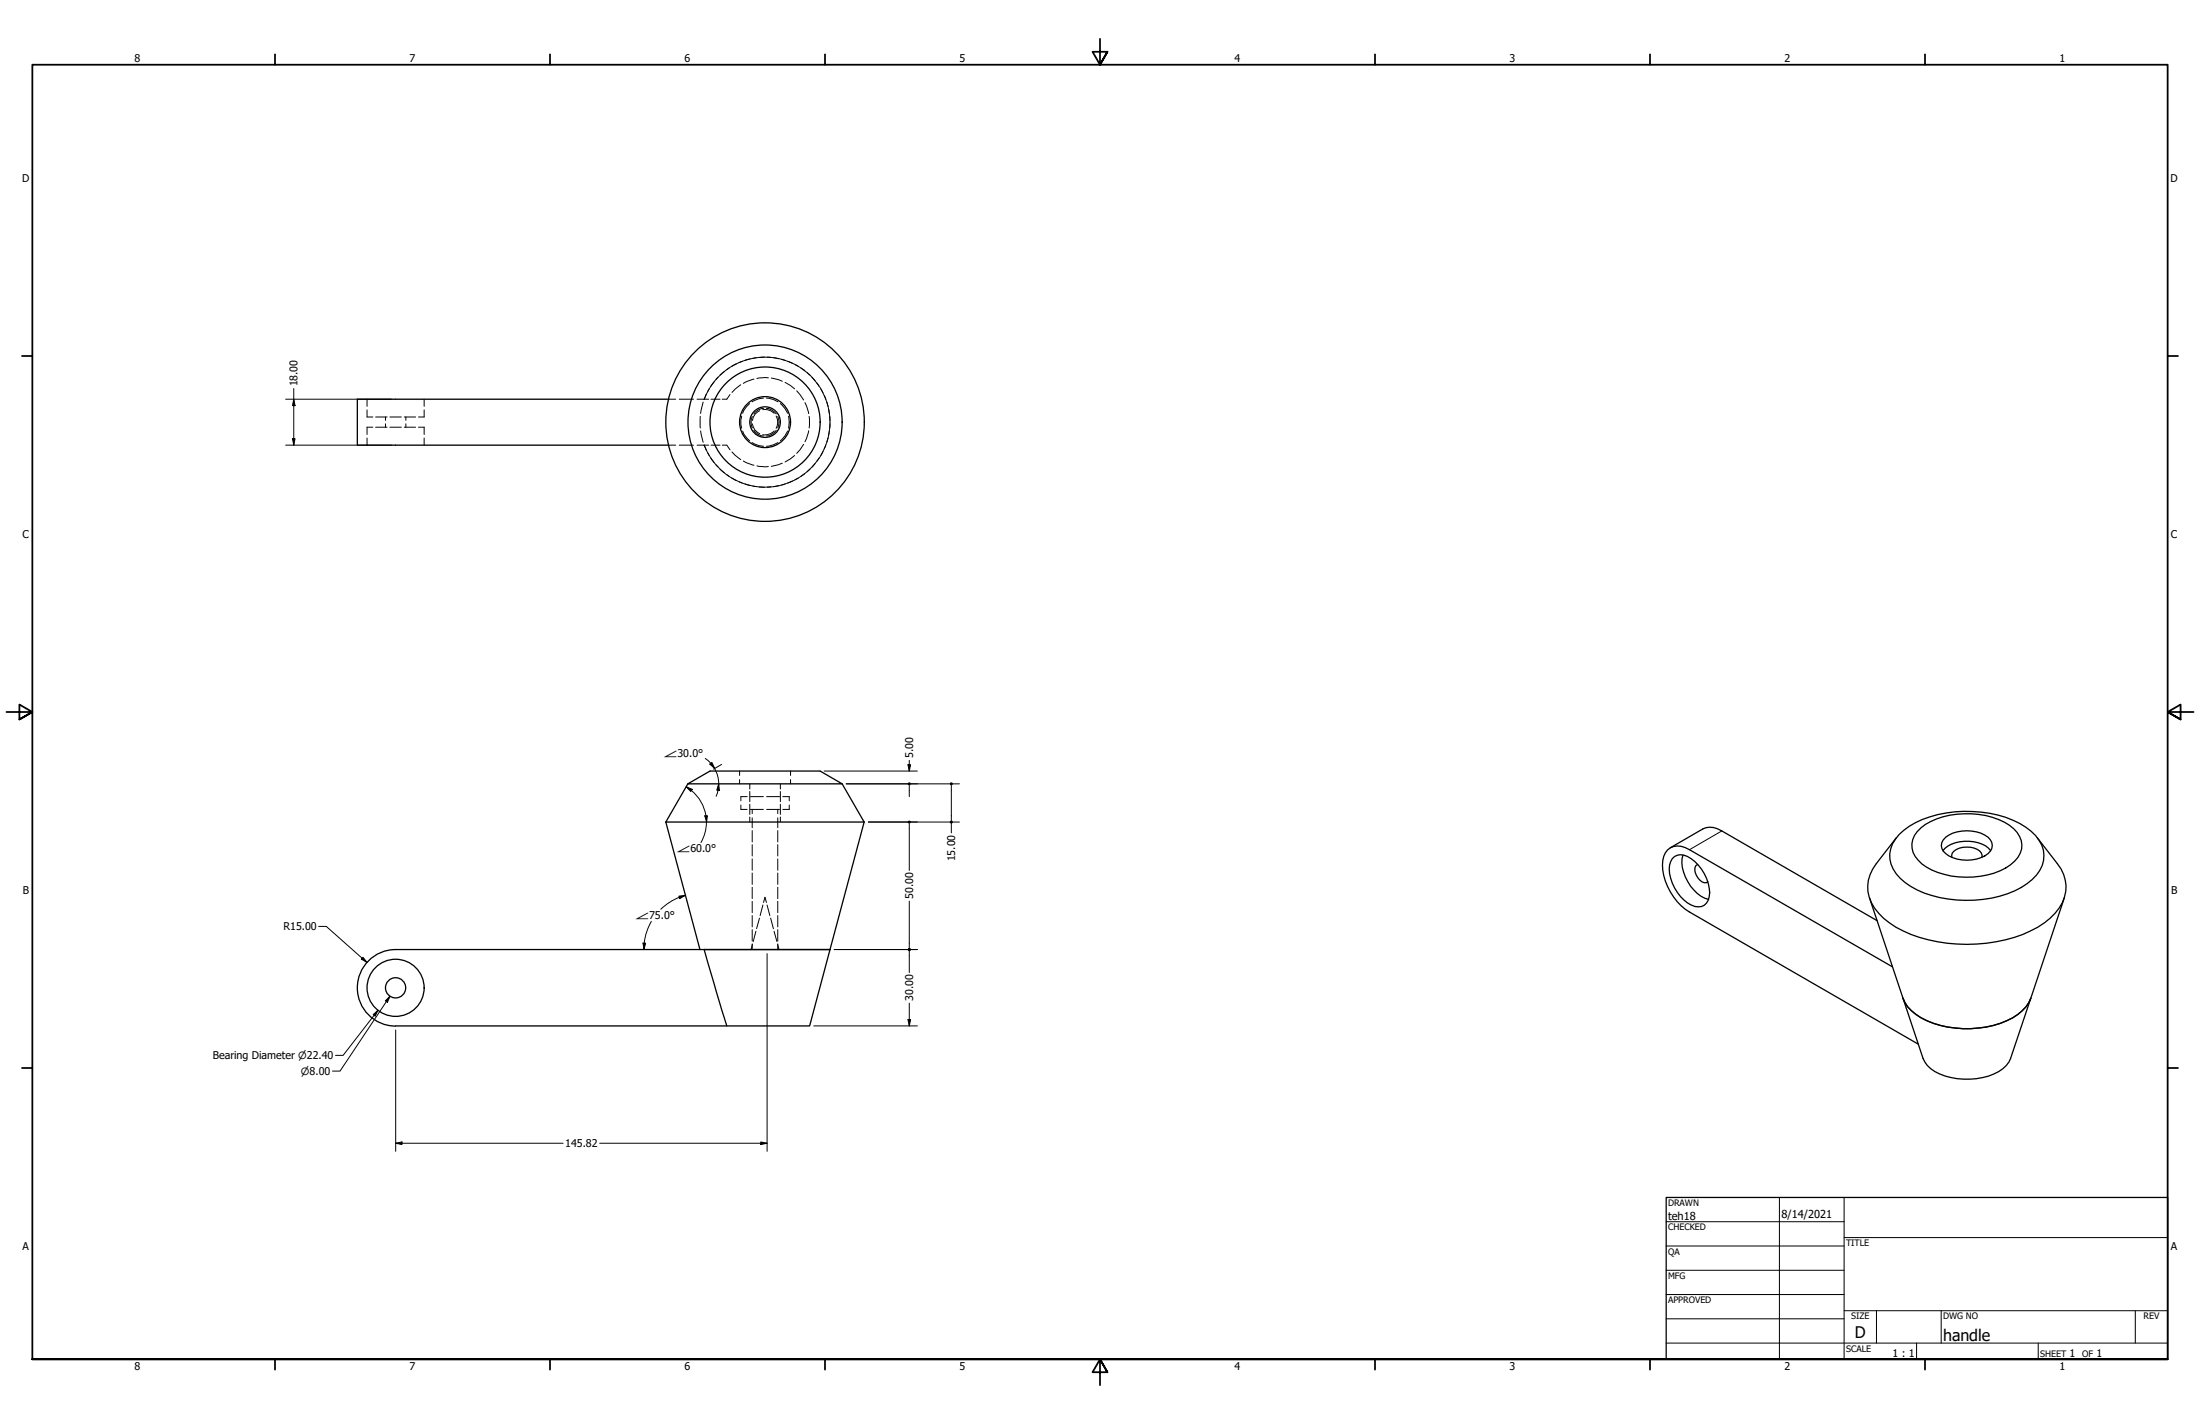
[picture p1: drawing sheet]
<svg xmlns="http://www.w3.org/2000/svg" width="864mm" height="559mm" viewBox="0 0 864 559" stroke-linecap="round" stroke-linejoin="round" font-family="sans-serif">
<!-- layer: Hidden (ANSI) -->
<g fill="none" stroke="#000" stroke-width=".39">
<path d="M144.1 156.7v2.7M166.5 156.7v2.7M262.4 156.7h2.8M266.6 156.7h5.6M273.6 156.7h4.6M276 157.8l-1 4.4M277.3 154.6l-.9 2.1M278.4 152.6l-2 4.1M279.1 156.7h3.5M280.4 149.8l-2.6 3.8M281.9 148l-2.9 3.6M284.4 145.8l-3.3 3.1"/>
<path d="M286.3 144.4l-3.7 2.8M286.6 154.8l-1.3 1.9h-1.8M289.1 142.7l-3.9 2.4M290.8 151l-3.5 3M291.3 141.8l-4.1 2M294.3 158.4l-2.3 2.6-.5 1.2M294.4 140.8l-4.3 1.5M296 148.8l-4.2 1.6M296.9 140.4l-4.5 1M299.7 156.2l-1.8 .3-2.7 1.2M300.1 140.1l-4.6 .5M300.9 156.2a9.3 9.3 0 0 1 4.5 1.5"/>
<path d="M301.2 140.1l4.5 .7M301.6 148.3l-4.5 .2M302.6 140.2l-4.6 .1M302.8 148.3l4.3 1.3M303.7 140.4l4.5 1M306.3 158.4a9.2 9.2 0 0 1 2.8 3.8M306.8 141l4.3 1.6M308.2 150.1l3.7 2.5M309.2 141.8l4.2 2M312.1 143.1l3.8 2.4M312.7 153.4l2.8 3.6M314.4 144.3l3.5 3"/>
<path d="M316 158l1.4 4.3M316.8 146.2l3.2 3.2M318.8 148l2.8 3.6M320.7 150.3l2.4 3.9M322.2 152.6l2 4.1M323.6 155.2l1.5 4.3M324.5 157.8l1.1 4.4M144.1 160.8v2.8h2.3M144.1 171.9v2.8M146.4 167.6h-2.3v2.9M147.4 163.6h4.6M147.4 167.6h4.6"/>
<path d="M151.3 163.6v1.4M151.3 166.3v1.3M153 163.6h4.5M153 167.6h4.5M158.7 163.6h4.4M158.7 167.6h4.4M159.3 163.6v1.4M159.3 166.3v1.3M164.3 167.6h2.2v2.9M166.5 160.8v2.8h-2.2M166.5 171.9v2.8M262.4 174.7h2.8"/>
<path d="M266.6 174.7h5.6M273.6 174.7h4.6M274.9 163.4v4.6M275 169.1l1 4.4M276.4 174.6l2 4.2M276.4 174.7l.9 2M277.8 177.7l2.6 3.8M279 179.7l2.9 3.6M279.1 174.7h3.5M283.5 174.7h1.8l1.3 1.8M287.3 177.4l3.5 2.9M291.1 163.3l-.3 1.4 .3 3.3"/>
<path d="M291.5 169.2l.5 1.1 2.3 2.7M295.2 173.7l2.7 1.2 1.8 .2M295.3 163.4a5.1 5.1 0 0 0 0 4.5M295.3 166.3a5.1 5.1 0 0 0 2.9 3.9M295.9 168.8a4.8 4.8 0 0 0 3.8 2.3M298.2 161.2a4.8 4.8 0 0 0-2.9 3.8M299.4 160.8a4.8 4.8 0 0 1 4.5 1.4M299.7 160.3a4.9 4.9 0 0 0-3.8 2.1M300.9 160.3a5.2 5.2 0 0 1 3.8 2.1M303.9 169.1a4.8 4.8 0 0 1-4.5 1.5M304.7 163.3a4.9 4.9 0 0 1 0 4.8M304.7 168.8a5 5 0 0 1-3.8 2.3"/>
<path d="M305.3 163.4a5.1 5.1 0 0 1 0 4.5M305.4 173.7a9.3 9.3 0 0 1-4.5 1.4M309.1 169.2a9.2 9.2 0 0 1-2.8 3.8M309.5 163.3a8.9 8.9 0 0 1 0 4.7M311.9 178.8l-3.7 2.5M315.5 174.4l-2.8 3.5M317.4 169l-1.4 4.4M317.6 163.4v4.6M321.6 179.7l-2.8 3.6M323.1 177.2l-2.4 3.8M324.2 174.6l-2 4.2M325.1 171.8l-1.5 4.3"/>
<path d="M325.3 160.6l.5 4.5M325.6 169.1l-1.1 4.4M325.7 163.4v4.6M325.8 166.2l-.5 4.6M281.1 182.4l3.3 3.1M282.6 184.1l3.7 2.8M285.2 186.2l3.9 2.4M287.2 187.6l4.1 1.9M290.1 189l4.3 1.5M291.8 180.9l4.2 1.7M292.4 189.9l4.5 1M295.5 190.8l4.6 .4"/>
<path d="M297.1 182.8l4.5 .3M298 191.1h4.6M305.7 190.6l-4.5 .6M307.1 181.7l-4.3 1.3M308.2 189.9l-4.5 1M311.1 188.8l-4.3 1.6M313.4 187.6l-4.2 1.9M315.9 185.9l-3.8 2.4M317.9 184.1l-3.5 2.9M320 181.9l-3.2 3.2M290.3 302.6v1.7M290.3 305.9v1.7"/>
<path d="M290.8 315.9v1.7h2.5M293.3 312.6h-2.5v1.7M294.3 307.6v2M294.3 310.6v4M294.3 315.6v4M294.6 317.6h5.1M294.6 312.6h5.1M295.3 317.6v1.7M300.9 317.6h5.1M300.9 312.6h5.1M305.3 317.6v1.7M306.3 307.6v2"/>
<path d="M306.3 310.6v4M306.3 315.6v4M307.3 312.6h2.5v1.7M309.8 315.9v1.7h-2.5M310.3 302.6v1.7M310.3 305.9v1.7M294.3 320.6v2M295.3 320.9v3.9M295.3 325.9v4.5M295.3 331.5v4.4M295.3 337.1v4.4M305.3 320.9v3.9"/>
<path d="M305.3 325.9v4.5M305.3 331.5v4.4M305.3 337.1v4.4M306.3 320.6v2M295.3 342.6v4.4M295.3 348.2v4.4M295.3 353.7v4.4M295.3 359.3v4.4M299.5 355.2l-1.1 4.1M299.7 354.1l.6-2 .6 2M301.1 355.2l1.1 4.1M305.3 342.6v4.4"/>
<path d="M305.3 348.2v4.4M305.3 353.7v4.4M305.3 359.3v4.4M295.3 364.8v4.5M295.3 370.4v2.2M295.3 370.6l-.5 2M296.7 365.4l-1 4.1M298.1 360.3l-1.1 4.1M302.5 360.3l1.1 4.1M303.8 365.4l1.2 4.1M305.2 370.6l.6 2M305.3 364.8v4.5"/>
<path d="M305.3 370.4v2.2"/>
</g>
<!-- layer: Visible (ANSI) -->
<g fill="none" stroke="#000" stroke-width=".51">
<path d="M262.4 156.7h-122.1v18h122.1M270 307.6l8.7-5h43.2l8.7 5zM270 307.6l-8.6 15M330.6 307.6l8.6 15M261.4 322.6h77.8M261.4 322.6l13.4 50M339.2 322.6l-13.4 50M655.7 332.7l12.7-7.4a7.2 7.2 0 0 1 7.5 .8l60.9 35.2M656.5 336.9a5.2 5.2 0 0 1 7.4 .1 16.9 16.9 0 0 1 7 14.9 4.4 4.4 0 0 1-7 3.3 16.9 16.9 0 0 1-8.5-15.7zM660.7 335.5a15.7 15.7 0 0 0 5.6 15.1l1.5 1.1 2.9 1.2M666.4 339.2a2.27 2.27 0 0 0-1 3.1 4.9 4.9 0 0 0 4.4 4.1l.6-.3M744.4 328.7l-7.9 10.2a14.3 14.3 0 0 0 1 19.5 40.7 40.7 0 0 0 23.1 11.2 60.8 60.8 0 0 0 39.3-5.7 21.9 21.9 0 0 0 10.5-11.9 14.1 14.1 0 0 0-2.8-13.1l-7.9-10.2"/>
<path d="M745.5 327.5a35.1 35.1 0 0 1 21.8-8.9 44.5 44.5 0 0 1 27.9 6 14.3 14.3 0 0 1 7.1 11 13.5 13.5 0 0 1-6.5 11.1 44.7 44.7 0 0 1-34.3 5.5 30 30 0 0 1-17.2-9.3 11.2 11.2 0 0 1 1.2-15.4zM754.1 324.9a31.7 31.7 0 0 1 28-4.2 16.7 16.7 0 0 1 10.7 7.6 7.8 7.8 0 0 1-2 9.6 26.8 26.8 0 0 1-19.1 6.3 26.1 26.1 0 0 1-18.7-6.6 8.2 8.2 0 0 1 1.1-12.7zM762.7 333.8a13.2 13.2 0 0 1 13.8-3.1 8.1 8.1 0 0 1 4.9 3.1M763.8 328.5a14.9 14.9 0 0 1 16.6 0 4.2 4.2 0 0 1-1.3 7.4 14.9 14.9 0 0 1-15.3-.9 3.9 3.9 0 0 1 0-6.5zM766.2 336.4a2.63 2.63 0 0 1 1.8-3.1 8.3 8.3 0 0 1 9.7 1.4l.3 1.7M733.9 352.4l13.1 39.3M810.3 352.4l-13.1 39.3M155.3 372.6a15 15 0 0 0-15 15 15 15 0 0 0 15 15.1M155.3 372.6h170.5M276.4 372.6l8.9 30M325.8 372.6l-8 30h-162.5M742.9 379.4l-79.7-46a6.5 6.5 0 0 0-9.5 1.2 16.6 16.6 0 0 0 2 15.4 21.1 21.1 0 0 0 7.5 7.9l89.8 51.9"/>
<path d="M747 391.7a17.6 17.6 0 0 0 12 9.9 40.5 40.5 0 0 0 31.1-2.2 16.3 16.3 0 0 0 7.1-7.7M747 391.7l7.9 23.7a12.6 12.6 0 0 0 8.7 6.9 26.6 26.6 0 0 0 22.7-2.9l2.3-2.6 .6-1.4 8-23.7"/>
<circle cx="300.3" cy="165.6" r="39"/>
<circle cx="300.3" cy="165.6" r="30.3"/>
<circle cx="300.3" cy="165.6" r="21.6"/>
<circle cx="300.3" cy="165.6" r="10"/>
<circle cx="300.3" cy="165.6" r="6"/>
<circle cx="155.3" cy="387.6" r="11.2"/>
<circle cx="155.3" cy="387.6" r="4"/>
</g>
<!-- layer: Visible Narrow (ANSI) -->
<path d="M675.9 326.1l-12.7 7.3" fill="none" stroke="#000" stroke-width=".39"/>
<!-- layer: Border (ANSI) -->
<g fill="none" stroke="#000" stroke-width=".7">
<path d="M431.8 15.2v10.2l-2.9-5.1h5.8l-2.9 5.1 2.9-5.1M107.9 21.3v4.1M215.9 21.3v4.1M323.8 21.3v4.1M539.8 21.3v4.1M647.7 21.3v4.1M755.6 21.3v4.1M8.6 139.7h4.1M850.9 139.7h4.1M2.5 279.4h10.2l-5.1-2.9v5.8l5.1-2.9-5.1 2.9M861.1 279.4h-10.2l5.1-2.9v5.8l-5.1-2.9 5.1 2.9M8.6 419.1h4.1"/>
<path d="M850.9 419.1h4.1M12.7 533.4v-508h838.2v508h-838.2h838.2M107.9 533.4v4.1M215.9 533.4v4.1M323.8 533.4v4.1M434.7 538.5l-2.9-5.1 2.9 5.1h-5.8l2.9-5.1v10.2M539.8 533.4v4.1M647.7 533.4v4.1M755.6 533.4v4.1"/>
</g>
<!-- layer: Title (ANSI) -->
<g fill="none" stroke="#000" stroke-width=".39">
<path d="M654 479.4h69.9M698.5 469.9v63.5M723.9 469.9v63.5M654 488.9h69.9M654 498.5h69.9M723.9 485.6h127M654 508h69.9M654 517.5h69.9M723.9 514.3h127M736.6 514.3v12.7M762 514.3v12.7M838.2 514.3v12.7"/>
<path d="M654 527h196.9M752.3 527v6.4M800.1 527v6.4"/>
</g>
<path d="M654 469.9h196.9v63.5h-196.9z" fill="none" stroke="#000" stroke-width=".51"/>
<!-- layer: Dimension (ANSI) -->
<g fill="none" stroke="#000" stroke-width=".39">
<path d="M112.1 156.7h41.6M115.3 156.7l.5 2.5h-1zM115.3 152.5v22.2M112.1 174.7h41.6M114.8 172.1h1l-.5 2.6zM276.8 297.6l2.2 2M278.6 299.8l.9-.6 1 2.4zM279.1 299.5l1.4 2.1M283.3 300l-3.2 1.8M356.9 298.4v4.2M269.4 308.7l2.3 1.1-.6 .8zM269.4 308.7l2 1.5"/>
<path d="M271.4 310.2a16 16 0 0 1 3.7 20.4M280.5 301.6a12.1 12.1 0 0 1 1.6 6M282.1 307.6l.3 2.5h-1zM282.1 307.6l-.2 2.5-.8 2.4M323.5 302.6h36.6M332.2 307.6h44.4M356.4 300.1h1l-.5 2.5zM356.9 308.2v4.4M373.4 308.2v13.8M276.7 320.2l1-.1-.3 2.5zM340.9 322.6h35.7M356.9 323.2v18.4"/>
<path d="M373.4 322.6v4.2M266.5 351.7l2.5-.4-2.2 1.3zM266.7 352.1a22 22 0 0 0-7.3 4.7M269 351.3l-2.3 .9M356.9 353.6v18.4M125.1 363.5h3l16 14.2M142.5 375.7l1.6 2-2.2-1.3zM252.4 370.1h1l-.6 2.5zM252.9 370.1l-.1 2.5M255.7 361.6a22 22 0 0 0-2.8 8.5M301.1 374.2v77.6M327.5 372.6h32.6"/>
<path d="M356.9 373.3v8.3M146.5 398.1l1.9-1.7-1.1 2.3zM148.4 396.4l-13.7 17.7h-3M153.1 390.9l-1 2.4-.8-.6zM153.1 390.9l-19.6 29.4h-3M356.9 393.6v9M155.3 404.2v47.6M319.4 402.6h40.7M356.4 400.1h1l-.5 2.5zM155.3 448.6l2.5-.5v1zM155.3 448.6h65.7M235.4 448.6h65.7"/>
<path d="M298.6 448.1l2.5 .5-2.5 .5z"/>
</g>
<g fill="#000">
<path d="M115.3 156.7l.5 2.5h-1z" fill-rule="evenodd"/>
<path d="M114.8 172.1h1l-.5 2.6z" fill-rule="evenodd"/>
<path d="M278.6 299.8l.9-.6 1 2.4z" fill-rule="evenodd"/>
<path d="M269.4 308.7l2.3 1.1-.6 .8z" fill-rule="evenodd"/>
<path d="M282.1 307.6l.3 2.5h-1z" fill-rule="evenodd"/>
<path d="M356.4 300.1h1l-.5 2.5z" fill-rule="evenodd"/>
<path d="M276.7 320.2l1-.1-.3 2.5z" fill-rule="evenodd"/>
<path d="M266.5 351.7l2.5-.4-2.2 1.3z" fill-rule="evenodd"/>
<path d="M142.5 375.7l1.6 2-2.2-1.3z" fill-rule="evenodd"/>
<path d="M252.4 370.1h1l-.6 2.5z" fill-rule="evenodd"/>
<path d="M146.5 398.1l1.9-1.7-1.1 2.3z" fill-rule="evenodd"/>
<path d="M153.1 390.9l-1 2.4-.8-.6z" fill-rule="evenodd"/>
<path d="M356.4 400.1h1l-.5 2.5z" fill-rule="evenodd"/>
<path d="M155.3 448.6l2.5-.5v1z" fill-rule="evenodd"/>
<path d="M298.6 448.1l2.5 .5-2.5 .5z" fill-rule="evenodd"/>
<circle cx="356.9" cy="307.6" r=".63"/>
<circle cx="373.4" cy="307.6" r=".63"/>
<circle cx="356.9" cy="322.6" r=".62"/>
<circle cx="373.4" cy="322.6" r=".63"/>
<circle cx="356.9" cy="372.6" r=".63"/>
</g>
<g font-size="6.3">
<text x="728.1" y="524.9">D</text>
<text x="762.8" y="526.2">handle</text>
</g>
<g font-size="4.3">
<text x="654.8" y="478.6">teh18</text>
<text x="699.3" y="478">8/14/2021</text>
</g>
<g font-size="4.2">
<text x="52.8" y="24.4">8</text>
<text x="160.8" y="24.4">7</text>
<text x="268.7" y="24.4">6</text>
<text x="376.7" y="24.4">5</text>
<text x="484.6" y="24.4">4</text>
<text x="592.6" y="24.4">3</text>
<text x="700.5" y="24.4">2</text>
<text x="808.5" y="24.4">1</text>
<text x="8.8" y="71.4">D</text>
<text x="852" y="71.4">D</text>
<text x="116.8" y="151.6" transform="rotate(-90 116.8 151.6)">18.00</text>
<text x="8.9" y="211.1">C</text>
<text x="852.2" y="211.1">C</text>
<text x="358.5" y="297.6" transform="rotate(-90 358.5 297.6)">5.00</text>
<text x="375" y="338" transform="rotate(-90 375 338)">15.00</text>
<text x="9" y="350.8">B</text>
<text x="358.5" y="352.8" transform="rotate(-90 358.5 352.8)">50.00</text>
<text x="852.2" y="350.8">B</text>
<text x="111.3" y="365.1">R15.00</text>
<text x="358.5" y="392.8" transform="rotate(-90 358.5 392.8)">30.00</text>
<text x="83.6" y="415.6">Bearing Diameter ⌀22.40</text>
<text x="221.9" y="450.2">145.82</text>
<text x="8.9" y="490.5">A</text>
<text x="852.2" y="490.5">A</text>
<text x="742.9" y="532.6">1 : 1</text>
<text x="812.4" y="532.6">1</text>
<text x="823" y="532.6">1</text>
<text x="52.8" y="537.5">8</text>
<text x="160.8" y="537.5">7</text>
<text x="268.7" y="537.5">6</text>
<text x="376.7" y="537.5">5</text>
<text x="484.6" y="537.5">4</text>
<text x="592.6" y="537.5">3</text>
<text x="700.5" y="537.5">2</text>
<text x="808.5" y="537.5">1</text>
</g>
<g font-size="3.9">
<text x="260.9" y="297.1">∠30.0°</text>
<text x="265.9" y="334.5">∠60.0°</text>
<text x="249.7" y="360.7">∠75.0°</text>
<text x="118.1" y="421.8">⌀8.00</text>
</g>
<g font-size="3.5">
<text x="654.8" y="473.2">DRAWN</text>
<text x="654.8" y="482.8">CHECKED</text>
<text x="724.7" y="488.9">TITLE</text>
<text x="654.8" y="492.3">QA</text>
<text x="654.8" y="501.8">MFG</text>
<text x="654.8" y="511.4">APPROVED</text>
<text x="726.7" y="517.7">SIZE</text>
<text x="762.8" y="517.7">DWG NO</text>
<text x="841.4" y="517.7">REV</text>
<text x="724.7" y="530.4">SCALE</text>
<text x="800.9" y="532.6">SHEET</text>
<text x="817.4" y="532.6">OF</text>
</g>
</svg>
